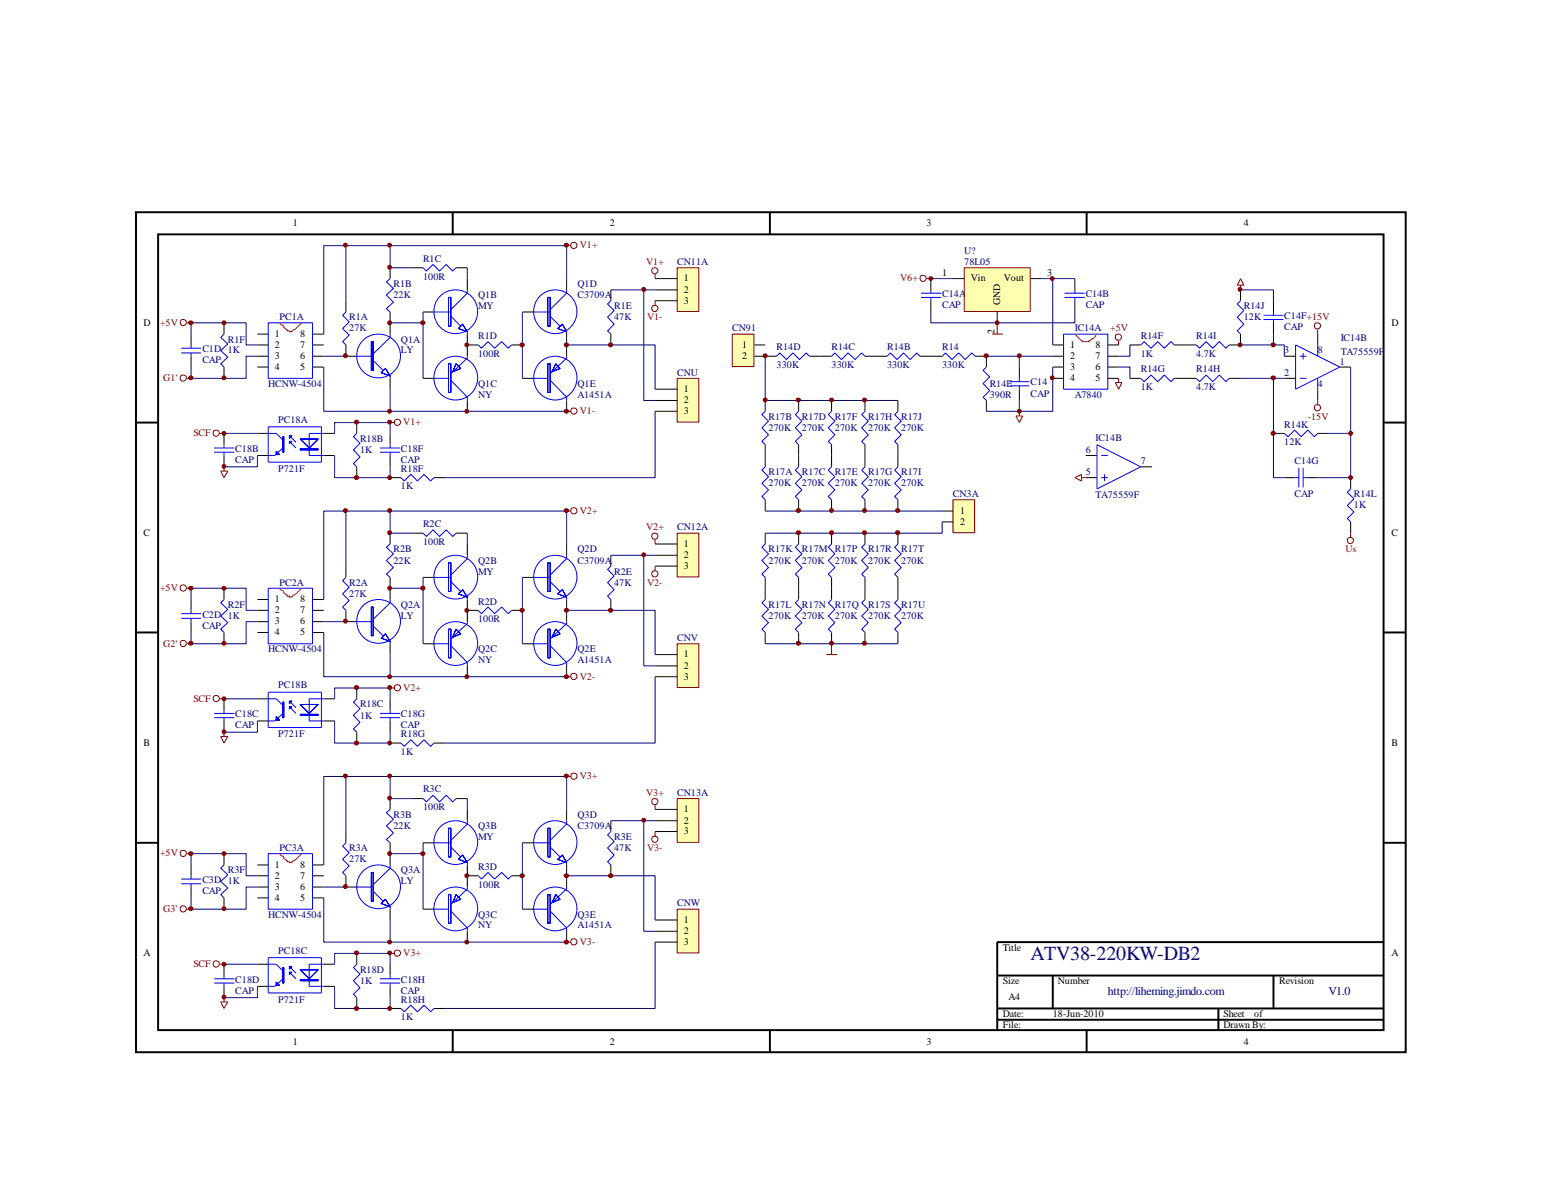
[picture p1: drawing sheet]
<svg xmlns="http://www.w3.org/2000/svg" width="279mm" height="216mm" viewBox="0 0 279 216" stroke-linecap="round" stroke-linejoin="round" font-family="sans-serif">
<g fill="none" stroke="#000" stroke-width=".35">
<path d="M24.5 38.2h228.4v151.1h-228.4zM81.4 38.2v4M138.5 38.2v4M195.5 38.2v4M28.4 42.2h220.5v143.1h-220.5zM24.5 76h3.9M249 76h4M24.5 113.8h3.9M249 113.8h4M24.5 151.6h3.9M249 151.6h4M179.4 175.5h69.6"/>
<path d="M189.4 175.5v5.9M229.1 175.5v5.9M249 169.5h-69.6v15.9M81.4 185.4v4M138.5 185.4v4M179.4 181.4h69.6M179.4 183.5h69.6M195.5 185.4v4M219.2 181.4v4"/>
</g>
<g fill="none" stroke="#00f" stroke-width=".18">
<path d="M48.3 58.1h7.9v10h-7.9zM62.2 56.1l-.6 .6 1.2 1.2-1.2 1.2 1.2 1.2-1.2 1.2 .6 .6M70.2 50.1l-.7 .6 1.3 1.2-1.3 1.2 1.3 1.3-1.3 1.1 .7 .6M76.1 48.2l.6 .6 1.2-1.2 1.2 1.2 1.2-1.2 1.1 1.2 .6-.6M78.1 56.1h3M81.1 56.9l1.8 1.8M84.1 52.2v.5l-3 3M84.1 59.7v.4M96 56.1h3M99 56.9l1.8 1.8M101.9 52.2v.5l-2.9 3M101.9 59.7v.4"/>
<path d="M109.9 54.1l-.6 .6 1.2 1.2-1.2 1.2 1.2 1.2-1.2 1.2 .6 .6M32.6 62.7h3.6M32.6 63.5h3.6M34.4 62.1v.6M34.4 63.5v.6M40.3 60.1l-.6 .6 1.3 1.2-1.3 1.2 1.3 1.2-1.3 1.1 .6 .6M48.3 76.8h9.5v6.3h-9.5zM48.3 78h1.4l1.2 1.2M52.1 79.4l1.2 1.2M52.1 78.4l1.2 1.2M58.3 78h-2.7v4h2.7M64.2 78l-.6 .6 1.2 1.2-1.2 1.1 1.2 1.3-1.2 1.2 .6 .6"/>
<path d="M64.2 64.1h2.9M67.1 64.9l1.8 1.7M70.2 60.1v.6l-3.1 3M70.2 67.6v.5M77.9 68.1h2.8M81.1 68.4l3 3.1v.6M84.1 64.1v.3l-3 2.8M86 62.1l.6 .6 1.2-1.2 1.2 1.2 1.3-1.2 1.1 1.2 .6-.6M95.8 68.1h2.8M99 68.4l2.9 3.1v.6M101.9 64.1v.3l-2.9 2.8M38.5 80.6h3.7"/>
<path d="M38.5 81.4h3.7M40.3 80v.6M40.3 81.4v.6M50.9 80.6l-1.5 1.4h-1.1M68.3 80.6h3.7M68.3 81.4h3.7M70.2 80v.6M70.2 81.4v.6M72.1 85.9l.6 .6 1.2-1.2 1.2 1.2 1.2-1.2 1.2 1.2 .6-.6"/>
<circle cx="82" cy="56.1" r="4"/>
<circle cx="99.9" cy="56.1" r="3.9"/>
<circle cx="68.1" cy="64" r="4"/>
<circle cx="82" cy="68" r="4"/>
<circle cx="99.9" cy="68" r="3.9"/>
</g>
<g fill="none" stroke="#000" stroke-width=".18">
<path d="M40.3 58.1v2M62.2 54.1v2M70.2 48.2v1.9M70.2 56.1v4M74.1 48.2h2M76.1 56.1h2M82 48.2h2.1M84.1 50.1v2.1M94 56.1h2M101.9 50.1v2.1M109.9 52.2v1.9M34.4 60.1v2"/>
<path d="M34.4 64.1v1.9M40.3 66v2.1M40.3 78v2M46.3 60.1h2M46.3 62.1h2M46.3 64.1h2M46.3 66h2M46.3 78h2M56.2 60.1h2.1M56.2 62.1h2.1M56.2 64.1h2.1M56.2 66h2.1"/>
<path d="M58.3 78h1.9M62.2 62.1v2h2M64.2 76v2M70.2 68.1v1.9M70.2 78v2M76.1 68.1h2M84.1 62.1h1.9M84.1 60.1v4M84.1 72.1v1.9M92 62.1h2M94 68.1h2M101.9 60.1v4"/>
<path d="M101.9 72.1v1.9M109.9 60.1v2M40.3 82v2M46.3 82h2M58.3 82h1.9M64.2 84v1.9M70.2 82v2M70.2 85.9h1.9M78.1 85.9h2"/>
</g>
<path d="M50.3 58.1l.2 .2 .6 .4v.2l.5 .4v.2h.5v.2h.4v-.2a4.2 4.2 0 0 0 1.8-1.4" fill="none" stroke="#f00" stroke-width=".18"/>
<g fill="none" stroke="#000080" stroke-width=".18">
<path d="M62.2 44.2v9.9M70.2 44.2v4h3.9M70.2 58.1h5.9M76.1 56.1v12M84.1 48.2v1.9M94 56.1v12M101.9 50.1v-5.9h-43.6v15.9M34.4 60.1v-2h9.9v4h2M46.3 64.1h-2v4h-9.9v-2.1M58.3 66v8h43.6M58.3 64.1h3.9M60.2 78v-2h10v2"/>
<path d="M70.2 70v4M60.2 82v3.9h10v-1.9"/>
</g>
<g fill="none" stroke="#800000" stroke-width=".18">
<path d="M33.6 58.1h.8M101.9 44.2h.8M33.6 68.1h.8M70.2 76h.8M101.9 74h.8"/>
<circle cx="33" cy="58" r=".57"/>
<circle cx="103.2" cy="44.1" r=".57"/>
<circle cx="33" cy="68" r=".57"/>
<circle cx="71.5" cy="76" r=".57"/>
<circle cx="103.2" cy="73.9" r=".57"/>
</g>
<path d="M66.8 61.5v5.1h.3v-5.1zM66.8 61.5v5.1h.3v-5.1z" fill="#00f" stroke="#00f" stroke-width=".18"/>
<g fill="#00f" stroke="#00f" stroke-width=".18">
<path d="M68.6 67.1l1.6 .5-.9-1.3zM68.6 67.1l1.6 .5-.9-1.3z" fill-rule="evenodd"/>
<path d="M80.7 53.5v5.2h.4v-5.2zM80.7 53.5v5.2h.4v-5.2z" fill-rule="evenodd"/>
<path d="M82.5 59.1l1.6 .6-.9-1.4zM82.5 59.1l1.6 .6-.9-1.4z" fill-rule="evenodd"/>
<path d="M98.6 53.5v5.2h.4v-5.2zM98.6 53.5v5.2h.4v-5.2z" fill-rule="evenodd"/>
<path d="M100.3 59.1l1.6 .6-.7-1.4zM100.3 59.1l1.6 .6-.7-1.4z" fill-rule="evenodd"/>
<path d="M98.6 65.4v5.2h.4v-5.2zM98.6 65.4v5.2h.4v-5.2z" fill-rule="evenodd"/>
<path d="M100 65.4l.8 .9-1.5 .6zM100 65.4l.8 .9-1.5 .6z" fill-rule="evenodd"/>
<path d="M80.7 65.4v5.2h.4v-5.2zM80.7 65.4v5.2h.4v-5.2z" fill-rule="evenodd"/>
<path d="M82 65.4l.9 .9-1.5 .6zM82 65.4l.9 .9-1.5 .6z" fill-rule="evenodd"/>
<path d="M54 79l1.6 1.6 1.6-1.6zM54 79l1.6 1.6 1.6-1.6z" fill-rule="evenodd"/>
<path d="M54 80.8v.1h3.2v-.1zM54 80.8v.1h3.2v-.1z" fill-rule="evenodd"/>
<path d="M52.1 78.4h.4l-.4 .4zM52.1 78.4h.4l-.4 .4z" fill-rule="evenodd"/>
<path d="M52.1 79.4h.4l-.4 .4zM52.1 79.4h.4l-.4 .4z" fill-rule="evenodd"/>
<path d="M50.9 78.6v2.8h.2v-2.8zM50.9 78.6v2.8h.2v-2.8z" fill-rule="evenodd"/>
<path d="M49.7 81.2v.6h.6zM49.7 81.2v.6h.6z" fill-rule="evenodd"/>
</g>
<path d="M121.9 68.2h3.7v7.7h-3.7z" fill="#ffffb0"/>
<path d="M121.8 68.1h3.9v7.8h-3.9z" fill="none" stroke="#800000" stroke-width=".18"/>
<path d="M117.9 70h3.9M117.9 72.1h3.9M117.9 74h3.9" fill="none" stroke="#000" stroke-width=".18"/>
<path d="M121.9 48.3h3.7v7.7h-3.7z" fill="#ffffb0"/>
<g fill="none" stroke="#800000" stroke-width=".18">
<path d="M117.9 49.4v.7M117.9 54.1v.8M121.8 48.2h3.9v7.8h-3.9zM39.5 78h.8M39.7 84.8h1.3l-.7 1.1zM40.3 84v.8M101.9 91.9h.8M33.6 105.8h.8M33.6 115.8h.8M70.2 123.8h.8M101.9 121.8h.8"/>
<circle cx="117.8" cy="55.5" r=".57"/>
<circle cx="117.8" cy="48.7" r=".57"/>
<circle cx="38.9" cy="77.9" r=".57"/>
<circle cx="103.2" cy="91.9" r=".57"/>
<circle cx="33" cy="105.8" r=".57"/>
<circle cx="33" cy="115.8" r=".57"/>
<circle cx="71.5" cy="123.7" r=".57"/>
<circle cx="103.2" cy="121.7" r=".57"/>
</g>
<g fill="none" stroke="#000" stroke-width=".18">
<path d="M117.9 50.1h3.9M117.9 52.2h3.9M117.9 54.1h3.9M70.2 95.9v2M74.1 95.9h2M82 95.9h2.1M84.1 97.9v2M101.9 97.9v2M109.9 99.9v2M34.4 107.9v1.9M34.4 111.8v2M40.3 105.8v2.1"/>
<path d="M40.3 113.8v2M46.3 107.9h2M46.3 109.8h2M46.3 111.8h2M46.3 113.8h2M56.2 107.9h2.1M56.2 109.8h2.1M56.2 111.8h2.1M56.2 113.8h2.1M62.2 109.8v2h2M62.2 101.9v2M70.2 103.9v4"/>
<path d="M70.2 115.8v2M76.1 103.9h2M76.1 115.8h2M84.1 109.8h1.9M84.1 107.9v3.9M84.1 119.8v2M92 109.8h2M94 103.9h2M94 115.8h2M101.9 107.9v3.9M101.9 119.8v2M109.9 107.9v1.9"/>
<path d="M40.3 125.7v2.1M40.3 129.7v2M46.3 125.7h2M46.3 129.7h2M58.3 125.7h1.9M58.3 129.7h1.9M64.2 123.8v1.9M64.2 131.7v2M70.2 125.7v2.1M70.2 129.7v2M70.2 133.7h1.9M78.1 133.7h2"/>
</g>
<g fill="none" stroke="#000080" stroke-width=".18">
<path d="M109.9 52.2h5.9M117.9 52.2h-2.1v19.9h2.1M40.3 78h6M101.9 62.1h16v7.9M117.9 74v11.9h-37.8M46.3 82v2h-6M62.2 91.9v10M70.2 91.9v4h3.9M84.1 95.9v2M101.9 97.9v-6h-43.6v16M34.4 107.9v-2.1h9.9v4h2M46.3 111.8h-2v4h-9.9v-2"/>
<path d="M58.3 113.8v8h43.6M58.3 111.8h3.9M70.2 117.8v4M70.2 105.8h5.9M76.1 103.9v11.9M94 103.9v11.9M60.2 125.7v-1.9h10v1.9M60.2 129.7v4h10v-2"/>
</g>
<circle cx="40.3" cy="68" r=".35" fill="#800000" stroke="#800000" stroke-width=".18"/>
<g fill="#800000" stroke="#800000" stroke-width=".18">
<circle cx="40.3" cy="58.1" r=".35"/>
<circle cx="62.1" cy="64" r=".35"/>
<circle cx="93.9" cy="62.1" r=".37"/>
<circle cx="84" cy="62.1" r=".35"/>
<circle cx="70.1" cy="58.1" r=".35"/>
<circle cx="70.1" cy="48.1" r=".35"/>
<circle cx="109.9" cy="62.1" r=".37"/>
<circle cx="34.3" cy="68" r=".37"/>
<circle cx="34.3" cy="58.1" r=".37"/>
<circle cx="76.1" cy="58.1" r=".37"/>
<circle cx="101.9" cy="62.1" r=".37"/>
<circle cx="101.9" cy="74" r=".37"/>
<circle cx="84" cy="74" r=".35"/>
<circle cx="70.1" cy="75.9" r=".35"/>
<circle cx="70.1" cy="74" r=".35"/>
<circle cx="101.9" cy="44.1" r=".37"/>
<circle cx="62.1" cy="44.1" r=".35"/>
<circle cx="70.1" cy="44.1" r=".35"/>
<circle cx="64.1" cy="85.9" r=".37"/>
<circle cx="64.1" cy="75.9" r=".37"/>
<circle cx="70.1" cy="85.9" r=".35"/>
<circle cx="40.3" cy="83.9" r=".35"/>
<circle cx="40.3" cy="78" r=".35"/>
<circle cx="115.8" cy="52.1" r=".35"/>
</g>
<g fill="none" stroke="#00f" stroke-width=".18">
<path d="M70.2 97.9l-.7 .6 1.3 1.2-1.3 1.1 1.3 1.3-1.3 1.2 .7 .6M76.1 95.9l.6 .6 1.2-1.2 1.2 1.2 1.2-1.2 1.1 1.2 .6-.6M84.1 99.9v.6l-3 3M101.9 99.9v.6l-2.9 3M32.6 110.4h3.6M32.6 111.3h3.6M34.4 109.8v.6M34.4 111.3v.5M40.3 107.9l-.6 .6 1.3 1.1-1.3 1.2 1.3 1.2-1.3 1.2 .6 .6M48.3 105.8h7.9v10h-7.9zM62.2 103.9l-.6 .6 1.2 1.2-1.2 1.1 1.2 1.2-1.2 1.2 .6 .6M64.2 111.8h2.9"/>
<path d="M67.1 112.6l1.8 1.8M70.2 107.9v.6l-3.1 2.9M70.2 115.4v.4M77.9 115.8h2.8M78.1 103.9h3M81.1 116.2l3 3v.6M81.1 104.6l1.8 1.8M84.1 111.8v.4l-3 2.8M84.1 107.4v.5M86 109.8l.6 .6 1.2-1.2 1.2 1.2 1.3-1.2 1.1 1.2 .6-.6M95.8 115.8h2.8M96 103.9h3"/>
<path d="M99 116.2l2.9 3v.6M99 104.6l1.8 1.8M101.9 111.8v.4l-2.9 2.8M101.9 107.4v.5M109.9 101.9l-.6 .5 1.2 1.2-1.2 1.2 1.2 1.3-1.2 1.2 .6 .6M38.5 128.4h3.7M38.5 129.1h3.7M40.3 127.8v.6M40.3 129.1v.6M48.3 124.5h9.5v6.4h-9.5zM48.3 125.7h1.4l1.2 1.2M50.9 128.4l-1.5 1.3h-1.1"/>
<path d="M52.1 127.2l1.2 1.2M52.1 126.2l1.2 1.1M58.3 125.7h-2.7v4h2.7M64.2 125.7l-.6 .6 1.2 1.2-1.2 1.2 1.2 1.3-1.2 1.1 .6 .6M68.3 128.4h3.7M68.3 129.1h3.7M70.2 127.8v.6M70.2 129.1v.6M72.1 133.7l.6 .6 1.2-1.2 1.2 1.2 1.2-1.2 1.2 1.2 .6-.6"/>
<circle cx="68.1" cy="111.8" r="4"/>
<circle cx="82" cy="103.8" r="4"/>
<circle cx="82" cy="115.8" r="4"/>
<circle cx="99.9" cy="103.8" r="3.9"/>
<circle cx="99.9" cy="115.8" r="3.9"/>
</g>
<path d="M50.3 105.8l.2 .3 .6 .3v.3l.5 .3v.3h.5v.1h.4v-.1a4.2 4.2 0 0 0 1.8-1.5" fill="none" stroke="#f00" stroke-width=".18"/>
<g fill="#00f" stroke="#00f" stroke-width=".18">
<path d="M66.8 109.2v5.2h.3v-5.2zM66.8 109.2v5.2h.3v-5.2z" fill-rule="evenodd"/>
<path d="M69.3 114l-.7 .8 1.6 .6zM69.3 114l-.7 .8 1.6 .6z" fill-rule="evenodd"/>
<path d="M80.7 101.3v5.1h.4v-5.1zM80.7 101.3v5.1h.4v-5.1z" fill-rule="evenodd"/>
<path d="M83.2 106.1l-.7 .7 1.6 .6zM83.2 106.1l-.7 .7 1.6 .6z" fill-rule="evenodd"/>
<path d="M98.6 101.3v5.1h.4v-5.1zM98.6 101.3v5.1h.4v-5.1z" fill-rule="evenodd"/>
<path d="M100.3 106.8l1.6 .6-.7-1.3zM100.3 106.8l1.6 .6-.7-1.3z" fill-rule="evenodd"/>
<path d="M98.6 113.2v5.2h.4v-5.2zM98.6 113.2v5.2h.4v-5.2z" fill-rule="evenodd"/>
<path d="M100 113.2l.8 .8-1.5 .6zM100 113.2l.8 .8-1.5 .6z" fill-rule="evenodd"/>
<path d="M80.7 113.2v5.2h.4v-5.2zM80.7 113.2v5.2h.4v-5.2z" fill-rule="evenodd"/>
<path d="M82 113.2l.9 .8-1.5 .6zM82 113.2l.9 .8-1.5 .6z" fill-rule="evenodd"/>
<path d="M54 126.7l1.6 1.7 1.6-1.7zM54 126.7l1.6 1.7 1.6-1.7z" fill-rule="evenodd"/>
<path d="M54 128.5v.2h3.2v-.2zM54 128.5v.2h3.2v-.2z" fill-rule="evenodd"/>
<path d="M52.1 126.2h.4l-.4 .4zM52.1 126.2h.4l-.4 .4z" fill-rule="evenodd"/>
<path d="M52.1 127.2h.4l-.4 .3zM52.1 127.2h.4l-.4 .3z" fill-rule="evenodd"/>
<path d="M50.9 126.3v2.8h.2v-2.8zM50.9 126.3v2.8h.2v-2.8z" fill-rule="evenodd"/>
<path d="M49.7 128.9v.6h.6zM49.7 128.9v.6h.6z" fill-rule="evenodd"/>
</g>
<path d="M121.9 115.9h3.7v7.7h-3.7z" fill="#ffffb0"/>
<path d="M121.8 115.8h3.9v7.9h-3.9z" fill="none" stroke="#800000" stroke-width=".18"/>
<path d="M117.9 117.8h3.9M117.9 119.8h3.9M117.9 121.8h3.9" fill="none" stroke="#000" stroke-width=".18"/>
<path d="M121.9 96h3.7v7.7h-3.7z" fill="#ffffb0"/>
<g fill="none" stroke="#800000" stroke-width=".18">
<path d="M117.9 97.1v.8M121.8 95.9h3.9v7.9h-3.9zM117.9 101.9v.8M39.5 125.7h.8M39.7 132.5h1.3l-.7 1.2zM40.3 131.7v.8M101.9 139.7h.8M33.6 153.6h.8M33.6 163.6h.8M70.2 171.5h.8M101.9 169.5h.8"/>
<circle cx="117.8" cy="96.5" r=".57"/>
<circle cx="117.8" cy="103.2" r=".57"/>
<circle cx="38.9" cy="125.7" r=".57"/>
<circle cx="103.2" cy="139.6" r=".57"/>
<circle cx="33" cy="153.5" r=".57"/>
<circle cx="33" cy="163.5" r=".57"/>
<circle cx="71.5" cy="171.5" r=".57"/>
<circle cx="103.2" cy="169.4" r=".57"/>
</g>
<g fill="none" stroke="#000" stroke-width=".18">
<path d="M117.9 97.9h3.9M117.9 99.9h3.9M117.9 101.9h3.9M34.4 155.6v2M34.4 159.6v1.9M40.3 153.6v2M46.3 155.6h2M46.3 157.6h2M46.3 159.6h2M56.2 155.6h2.1M56.2 157.6h2.1M56.2 159.6h2.1"/>
<path d="M62.2 157.6v2h2M62.2 149.6v2M70.2 143.7v1.9M70.2 151.6v4M74.1 143.7h2M76.1 151.6h2M82 143.7h2.1M84.1 157.6h1.9M84.1 145.6v2.1M84.1 155.6v4M92 157.6h2M94 151.6h2"/>
<path d="M101.9 145.6v2.1M101.9 155.6v4M109.9 147.7v1.9M109.9 155.6v2M40.3 161.5v2.1M40.3 173.5v2M40.3 177.5v2M46.3 161.5h2M46.3 173.5h2M46.3 177.5h2M56.2 161.5h2.1M58.3 173.5h1.9"/>
<path d="M58.3 177.5h1.9M64.2 171.5v2M64.2 179.5v1.9M70.2 163.6v1.9M70.2 173.5v2M70.2 177.5v2M76.1 163.6h2M84.1 167.6v1.9M94 163.6h2M101.9 167.6v1.9M70.2 181.4h1.9M78.1 181.4h2"/>
</g>
<g fill="none" stroke="#000080" stroke-width=".18">
<path d="M109.9 99.9h5.9M117.9 99.9h-2.1v19.9h2.1M101.9 109.8h16v8M40.3 125.7h6M46.3 129.7v2h-6M62.2 139.7v9.9M70.2 139.7v4h3.9M117.9 121.8v11.9h-37.8M34.4 155.6v-2h9.9v4h2M46.3 159.6h-2v4h-9.9v-2.1M58.3 159.6h3.9M70.2 153.6h5.9"/>
<path d="M76.1 151.6v12M84.1 143.7v1.9M94 151.6v12M101.9 145.6v-5.9h-43.6v15.9M58.3 161.5v8h43.6M60.2 173.5v-2h10v2M60.2 177.5v3.9h10v-1.9M70.2 165.5v4"/>
</g>
<circle cx="40.3" cy="115.7" r=".35" fill="#800000" stroke="#800000" stroke-width=".18"/>
<g fill="#800000" stroke="#800000" stroke-width=".18">
<circle cx="40.3" cy="105.8" r=".35"/>
<circle cx="62.1" cy="111.8" r=".35"/>
<circle cx="93.9" cy="109.8" r=".37"/>
<circle cx="84" cy="109.8" r=".35"/>
<circle cx="70.1" cy="105.8" r=".35"/>
<circle cx="70.1" cy="95.8" r=".35"/>
<circle cx="109.9" cy="109.8" r=".37"/>
<circle cx="34.3" cy="105.8" r=".37"/>
<circle cx="101.9" cy="109.8" r=".37"/>
<circle cx="84" cy="121.7" r=".35"/>
<circle cx="70.1" cy="121.7" r=".35"/>
<circle cx="62.1" cy="91.9" r=".35"/>
<circle cx="76.1" cy="105.8" r=".37"/>
<circle cx="70.1" cy="91.9" r=".35"/>
<circle cx="64.1" cy="133.7" r=".37"/>
<circle cx="64.1" cy="123.7" r=".37"/>
<circle cx="70.1" cy="133.7" r=".35"/>
<circle cx="40.3" cy="131.6" r=".35"/>
<circle cx="40.3" cy="125.7" r=".35"/>
<circle cx="115.8" cy="99.8" r=".35"/>
</g>
<g fill="none" stroke="#00f" stroke-width=".18">
<path d="M32.6 158.2h3.6M32.6 159h3.6M34.4 157.6v.6M34.4 159v.6M40.3 155.6l-.6 .6 1.3 1.2-1.3 1.2 1.3 1.2-1.3 1.2 .6 .5M48.3 153.6h7.9v10h-7.9zM62.2 151.6l-.6 .6 1.2 1.2-1.2 1.2 1.2 1.2-1.2 1.2 .6 .6M64.2 159.6h2.9M70.2 145.6l-.7 .6 1.3 1.2-1.3 1.2 1.3 1.3-1.3 1.1 .7 .6M70.2 155.6v.6l-3.1 3M76.1 143.7l.6 .6 1.2-1.2 1.2 1.2 1.2-1.2 1.1 1.2 .6-.6M78.1 151.6h3"/>
<path d="M81.1 152.4l1.8 1.8M84.1 147.7v.6l-3 2.9M84.1 159.6v.3l-3 2.8M84.1 155.2v.4M86 157.6l.6 .6 1.2-1.2 1.2 1.2 1.3-1.2 1.1 1.2 .6-.6M96 151.6h3M99 152.4l1.8 1.8M101.9 147.7v.6l-2.9 2.9M101.9 159.6v.3l-2.9 2.8M101.9 155.2v.4M109.9 149.6l-.6 .6 1.2 1.2-1.2 1.2 1.2 1.2-1.2 1.2 .6 .6M38.5 176.1h3.7"/>
<path d="M38.5 176.9h3.7M40.3 175.5v.6M40.3 176.9v.6M48.3 172.3h9.5v6.3h-9.5zM48.3 173.5h1.4l1.2 1.2M50.9 176.1l-1.5 1.4h-1.1M52.1 174.9l1.2 1.2M52.1 173.9l1.2 1.2M58.3 173.5h-2.7v4h2.7M64.2 173.5l-.6 .6 1.2 1.2-1.2 1.1 1.2 1.3-1.2 1.2 .6 .6M67.1 160.4l1.8 1.7M68.3 176.1h3.7"/>
<path d="M68.3 176.9h3.7M70.2 163.2v.4M70.2 175.5v.6M70.2 176.9v.6M77.9 163.6h2.8M81.1 163.9l3 3.1v.6M95.8 163.6h2.8M99 163.9l2.9 3.1v.6M72.1 181.4l.6 .6 1.2-1.2 1.2 1.2 1.2-1.2 1.2 1.2 .6-.6"/>
<circle cx="68.1" cy="159.5" r="4"/>
<circle cx="82" cy="151.6" r="4"/>
<circle cx="99.9" cy="151.6" r="3.9"/>
<circle cx="82" cy="163.5" r="4"/>
<circle cx="99.9" cy="163.5" r="3.9"/>
</g>
<path d="M50.3 153.6l.2 .2 .6 .4v.2l.5 .4v.2h.5v.2h.4v-.2a4.2 4.2 0 0 0 1.8-1.4" fill="none" stroke="#f00" stroke-width=".18"/>
<g fill="#00f" stroke="#00f" stroke-width=".18">
<path d="M66.8 157v5.1h.3v-5.1zM66.8 157v5.1h.3v-5.1z" fill-rule="evenodd"/>
<path d="M69.3 161.8l-.7 .8 1.6 .6zM69.3 161.8l-.7 .8 1.6 .6z" fill-rule="evenodd"/>
<path d="M80.7 149v5.2h.4v-5.2zM80.7 149v5.2h.4v-5.2z" fill-rule="evenodd"/>
<path d="M83.2 153.8l-.7 .8 1.6 .6zM83.2 153.8l-.7 .8 1.6 .6z" fill-rule="evenodd"/>
<path d="M98.6 149v5.2h.4v-5.2zM98.6 149v5.2h.4v-5.2z" fill-rule="evenodd"/>
<path d="M100.3 154.6l1.6 .6-.7-1.4zM100.3 154.6l1.6 .6-.7-1.4z" fill-rule="evenodd"/>
<path d="M98.6 161v5.1h.4v-5.1zM98.6 161v5.1h.4v-5.1z" fill-rule="evenodd"/>
<path d="M100 161l.8 .8-1.5 .6zM100 161l.8 .8-1.5 .6z" fill-rule="evenodd"/>
<path d="M80.7 161v5.1h.4v-5.1zM80.7 161v5.1h.4v-5.1z" fill-rule="evenodd"/>
<path d="M82 161l.9 .8-1.5 .6zM82 161l.9 .8-1.5 .6z" fill-rule="evenodd"/>
<path d="M54 174.5l1.6 1.6 1.6-1.6zM54 174.5l1.6 1.6 1.6-1.6z" fill-rule="evenodd"/>
<path d="M54 176.3v.1h3.2v-.1zM54 176.3v.1h3.2v-.1z" fill-rule="evenodd"/>
<path d="M52.1 173.9h.4l-.4 .4zM52.1 173.9h.4l-.4 .4z" fill-rule="evenodd"/>
<path d="M52.1 174.9h.4l-.4 .4zM52.1 174.9h.4l-.4 .4z" fill-rule="evenodd"/>
<path d="M50.9 174.1v2.8h.2v-2.8zM50.9 174.1v2.8h.2v-2.8z" fill-rule="evenodd"/>
<path d="M49.7 176.7v.6h.6zM49.7 176.7v.6h.6z" fill-rule="evenodd"/>
</g>
<path d="M121.9 163.7h3.7v7.7h-3.7z" fill="#ffffb0"/>
<path d="M121.8 163.6h3.9v7.8h-3.9z" fill="none" stroke="#800000" stroke-width=".18"/>
<path d="M117.9 165.5h3.9M117.9 167.6h3.9M117.9 169.5h3.9" fill="none" stroke="#000" stroke-width=".18"/>
<path d="M121.9 143.8h3.7v7.7h-3.7z" fill="#ffffb0"/>
<g fill="none" stroke="#800000" stroke-width=".18">
<path d="M117.9 144.9v.7M117.9 149.6v.9M121.8 143.7h3.9v7.9h-3.9zM39.5 173.5h.8M40.3 179.5v.8M39.7 180.3h1.3l-.7 1.1z"/>
<circle cx="117.8" cy="151" r=".57"/>
<circle cx="117.8" cy="144.2" r=".57"/>
<circle cx="38.9" cy="173.4" r=".57"/>
</g>
<g fill="none" stroke="#000" stroke-width=".18">
<path d="M223.2 52.2v1.9M137.7 64.1h2M145.6 64.1h4M155.6 64.1h4M165.5 64.1h4M175.4 64.1h2.1v1.9M177.5 72.1v1.9M189.4 64.1h1.9M189.4 62.1h1.9M189.4 68.1h1.9M189.4 66h1.9M199.3 64.1h2"/>
<path d="M199.3 62.1h2M199.3 68.1h2M199.3 66h2M203.3 62.1h1.9M203.3 68.1h1.9M211.2 62.1h4M211.2 68.1h4M221.1 68.1h2.1M223.2 60.1v2h-2.1M229.1 78h2M231.1 64.1h2M231.1 68.1h2"/>
<path d="M237.1 78h1.9M237.1 60.1v2M237.1 70v2.1M241 66h2M195.3 82h2.1M195.3 85.9h2.1M205.2 84h2.1M243 85.9v2.1M243 93.9v2M117.9 145.6h3.9M117.9 147.7h3.9M117.9 149.6h3.9"/>
</g>
<path d="M101.9 157.6h16v7.9M109.9 147.7h5.9M117.9 147.7h-2.1v19.9h2.1M40.3 173.5h6M46.3 177.5v2h-6M117.9 169.5v11.9h-37.8" fill="none" stroke="#000080" stroke-width=".18"/>
<circle cx="40.3" cy="163.5" r=".35" fill="#800000" stroke="#800000" stroke-width=".18"/>
<g fill="#800000" stroke="#800000" stroke-width=".18">
<circle cx="40.3" cy="153.6" r=".35"/>
<circle cx="62.1" cy="159.5" r=".35"/>
<circle cx="93.9" cy="157.6" r=".37"/>
<circle cx="84" cy="157.6" r=".35"/>
<circle cx="70.1" cy="153.6" r=".35"/>
<circle cx="70.1" cy="143.6" r=".35"/>
<circle cx="109.9" cy="157.6" r=".37"/>
<circle cx="34.3" cy="153.6" r=".37"/>
<circle cx="101.9" cy="157.6" r=".37"/>
<circle cx="84" cy="169.5" r=".35"/>
<circle cx="70.1" cy="169.5" r=".35"/>
<circle cx="62.1" cy="139.6" r=".35"/>
<circle cx="76.1" cy="153.6" r=".37"/>
<circle cx="70.1" cy="139.6" r=".35"/>
<circle cx="64.1" cy="181.4" r=".37"/>
<circle cx="64.1" cy="171.4" r=".37"/>
<circle cx="70.1" cy="181.4" r=".35"/>
<circle cx="40.3" cy="179.4" r=".35"/>
<circle cx="40.3" cy="173.5" r=".35"/>
<circle cx="115.8" cy="147.6" r=".35"/>
<circle cx="34.3" cy="115.7" r=".37"/>
<circle cx="34.3" cy="163.5" r=".37"/>
<circle cx="101.9" cy="91.9" r=".37"/>
<circle cx="101.9" cy="121.7" r=".37"/>
<circle cx="70.1" cy="123.7" r=".35"/>
<circle cx="70.1" cy="171.4" r=".35"/>
<circle cx="101.9" cy="139.6" r=".37"/>
<circle cx="101.9" cy="169.5" r=".37"/>
</g>
<g fill="none" stroke="#00f" stroke-width=".18">
<path d="M223.2 54.1l-.6 .6 1.2 1.2-1.2 1.2 1.2 1.2-1.2 1.2 .6 .6M139.7 64.1l.6-.6 1.2 1.2 1.2-1.2 1.1 1.2 1.2-1.2 .6 .6M149.6 64.1l.6-.6 1.2 1.2 1.2-1.2 1.2 1.2 1.2-1.2 .6 .6M159.6 64.1l.6-.6 1.2 1.2 1.2-1.2 1.1 1.2 1.2-1.2 .6 .6M169.5 64.1l.6-.6 1.2 1.2 1.2-1.2 1.2 1.2 1.1-1.2 .6 .6M177.5 66l-.6 .6 1.2 1.2-1.2 1.2 1.2 1.3-1.2 1.2 .6 .6M191.3 60.1h8v9.9h-8zM205.2 62.1l.6-.6 1.3 1.2 1.2-1.2 1.2 1.2 1.2-1.2 .5 .6M205.2 68.1l.6 .6 1.3-1.2 1.2 1.2 1.2-1.2 1.2 1.2 .5-.6M215.2 68.1l.6 .6 1.2-1.2 1.2 1.2 1.2-1.2 1.2 1.2 .5-.6M215.2 62.1l.6 .6 1.2-1.2 1.2 1.2 1.2-1.2 1.2 1.2 .5-.6M231.1 78l.6 .6 1.2-1.2 1.2 1.2 1.2-1.2 1.2 1.2 .6-.6"/>
<path d="M233.1 62.1l7.9 3.9-7.9 4zM233.8 68.1h1.2M233.8 64.1h1.2M234.4 63.5v1.2M237.1 62.1v2M237.1 68.1v1.9M197.4 80l7.8 4-7.8 4zM198.1 82h1.2M198.1 85.9h1.2M198.7 85.3v1.2M243 88l-.6 .6 1.2 1.1-1.2 1.2 1.2 1.2-1.2 1.2 .6 .6"/>
</g>
<path d="M193.4 60.1l.9 .9a1.29 1.29 0 0 0 1.4 .5l.8-.5v-.1a.58 .58 0 0 0 .6-.6l.3-.2" fill="none" stroke="#f00" stroke-width=".18"/>
<path d="M131.8 60.2h3.8v5.7h-3.8z" fill="#ffffb0"/>
<g fill="none" stroke="#800000" stroke-width=".18">
<path d="M166.7 50.1h.8M237.1 59.3v.8M131.7 60.1h3.9v5.9h-3.9zM200.7 68.8h1.1l-.5 1.2zM201.3 61.3v.8M201.3 68.1v.7M237.1 72.1v.7"/>
<circle cx="166.1" cy="50.1" r=".57"/>
<circle cx="237" cy="58.6" r=".57"/>
<circle cx="201.2" cy="60.7" r=".57"/>
<circle cx="237" cy="73.4" r=".57"/>
</g>
<path d="M167.5 50.1v2.1M167.5 54.1v2M193.4 50.1v2.1M193.4 54.1v2M229.1 54.1v2M229.1 58.1v2M135.7 62.1h2M135.7 64.1h2M183.4 66v2.1M183.4 70v2.1M231.1 85.9h2M235 85.9h2.1" fill="none" stroke="#000" stroke-width=".18"/>
<g fill="none" stroke="#00f" stroke-width=".18">
<path d="M165.7 53.5h3.6M165.7 52.7h3.6M167.5 52.2v.5M167.5 53.5v.6M191.5 53.5h3.7M191.5 52.7h3.7M193.4 52.2v.5M193.4 53.5v.6M227.3 56.7h3.6M227.3 57.5h3.6M229.1 56.1v.6M229.1 57.5v.6"/>
<path d="M181.6 69.4h3.6M181.6 68.7h3.6M183.4 68.1v.6M183.4 69.4v.6M233.1 85.9h.6M233.7 84.2v3.5M234.4 85.9h.6M234.4 84.2v3.5"/>
</g>
<path d="M177.5 64.1h11.9M183.4 64.1v1.9M183.4 72.1v1.9M189.4 66v8h-11.9" fill="none" stroke="#000080" stroke-width=".18"/>
<circle cx="189.3" cy="68" r=".35" fill="#800000" stroke="#800000" stroke-width=".18"/>
<g fill="#800000" stroke="#800000" stroke-width=".18">
<circle cx="177.4" cy="64" r=".37"/>
<circle cx="183.4" cy="64" r=".35"/>
</g>
<path d="M173.6 48.3h11.7v7.7h-11.7z" fill="#ffffb0"/>
<g fill="none" stroke="#800000" stroke-width=".18">
<path d="M173.5 48.2h11.8v7.8h-11.8zM179.4 58.1v2M223.2 50.1l.6 1.2h-1.2zM223.2 51.3v.9M178.5 60.1h1.9M182.8 74.8h1.2l-.6 1.2zM183.4 74v.8M193.4 85.9l1.2-.6v1.2zM194.6 85.9h.7M243 95.9v.8"/>
<circle cx="242.9" cy="97.2" r=".57"/>
</g>
<g fill="none" stroke="#000" stroke-width=".18">
<path d="M171.4 50.1h2.1M179.4 56.1v2M185.4 50.1h2M137.7 72.1v1.9M143.7 72.1v1.9M149.6 72.1v1.9M155.6 72.1v1.9M161.5 72.1v1.9M137.7 80v4M137.7 89.9v2M137.7 95.9v2M143.7 80v4"/>
<path d="M143.7 89.9v2M143.7 95.9v2M149.6 80v4M149.6 89.9v2M149.6 95.9v2M155.6 80v4M155.6 89.9v2M155.6 95.9v2M161.5 80v4M161.5 89.9v2M161.5 95.9v2M137.7 103.9v4"/>
<path d="M137.7 113.8v2M143.7 103.9v4M143.7 113.8v2M149.6 103.9v4M149.6 113.8v2M155.6 103.9v4M155.6 113.8v2M161.5 103.9v4M161.5 113.8v2"/>
</g>
<g fill="none" stroke="#000080" stroke-width=".18">
<path d="M167.5 56.1v2h25.9v-2M167.5 50.1h3.9M187.4 50.1h6M189.4 50.1v12M223.2 52.2h5.9v1.9M201.3 66h2v2.1M203.3 62.1v2h-2M223.2 62.1h7.9v2M223.2 68.1h7.9M229.1 68.1v17.8h2M229.1 60.1v2M239 78h4"/>
<path d="M243 66v19.9h-5.9"/>
</g>
<circle cx="167.5" cy="50.1" r=".35" fill="#800000" stroke="#800000" stroke-width=".18"/>
<g fill="#800000" stroke="#800000" stroke-width=".18">
<circle cx="189.3" cy="50.1" r=".35"/>
<circle cx="179.4" cy="58.1" r=".35"/>
<circle cx="183.4" cy="74" r=".35"/>
<circle cx="223.1" cy="52.1" r=".35"/>
<circle cx="223.1" cy="62.1" r=".35"/>
<circle cx="229.1" cy="62.1" r=".37"/>
<circle cx="229.1" cy="68" r=".37"/>
<circle cx="229.1" cy="78" r=".37"/>
<circle cx="243" cy="78" r=".35"/>
<circle cx="243" cy="85.9" r=".35"/>
</g>
<g fill="none" stroke="#00f" stroke-width=".18">
<path d="M137.7 74l-.6 .6 1.2 1.2-1.2 1.2 1.2 1.2-1.2 1.2 .6 .6M143.7 74l-.6 .6 1.2 1.2-1.2 1.2 1.2 1.2-1.2 1.2 .6 .6M149.6 74l-.6 .6 1.2 1.2-1.2 1.2 1.2 1.2-1.2 1.2 .6 .6M155.6 74l-.6 .6 1.2 1.2-1.2 1.2 1.2 1.2-1.2 1.2 .6 .6M161.5 74l-.5 .6 1.1 1.2-1.1 1.2 1.1 1.2-1.1 1.2 .5 .6M137.7 84l-.6 .6 1.2 1.2-1.2 1.2 1.2 1.1-1.2 1.2 .6 .6M137.7 97.9l-.6 .6 1.2 1.2-1.2 1.1 1.2 1.3-1.2 1.2 .6 .6M143.7 84l-.6 .6 1.2 1.2-1.2 1.2 1.2 1.1-1.2 1.2 .6 .6M143.7 97.9l-.6 .6 1.2 1.2-1.2 1.1 1.2 1.3-1.2 1.2 .6 .6M149.6 84l-.6 .6 1.2 1.2-1.2 1.2 1.2 1.1-1.2 1.2 .6 .6M149.6 97.9l-.6 .6 1.2 1.2-1.2 1.1 1.2 1.3-1.2 1.2 .6 .6M155.6 84l-.6 .6 1.2 1.2-1.2 1.2 1.2 1.1-1.2 1.2 .6 .6"/>
<path d="M155.6 97.9l-.6 .6 1.2 1.2-1.2 1.1 1.2 1.3-1.2 1.2 .6 .6M161.5 84l-.5 .6 1.1 1.2-1.1 1.2 1.1 1.1-1.1 1.2 .5 .6M161.5 97.9l-.5 .6 1.1 1.2-1.1 1.1 1.1 1.3-1.1 1.2 .5 .6M137.7 107.9l-.6 .6 1.2 1.1-1.2 1.2 1.2 1.2-1.2 1.2 .6 .6M143.7 107.9l-.6 .6 1.2 1.1-1.2 1.2 1.2 1.2-1.2 1.2 .6 .6M149.6 107.9l-.6 .6 1.2 1.1-1.2 1.2 1.2 1.2-1.2 1.2 .6 .6M155.6 107.9l-.6 .6 1.2 1.1-1.2 1.2 1.2 1.2-1.2 1.2 .6 .6M161.5 107.9l-.5 .6 1.1 1.1-1.1 1.2 1.1 1.2-1.1 1.2 .5 .6"/>
</g>
<path d="M171.5 90h3.8v5.8h-3.8z" fill="#ffffb0"/>
<path d="M171.4 89.9h3.9v5.9h-3.9zM148.7 117.8h1.9M149.6 115.8v2" fill="none" stroke="#800000" stroke-width=".18"/>
<path d="M169.5 91.9h1.9M169.5 93.9h1.9" fill="none" stroke="#000" stroke-width=".18"/>
<path d="M137.7 64.1v8h23.8M137.7 91.9h31.8M169.5 93.9v2h-31.8M137.7 115.8h23.8" fill="none" stroke="#000080" stroke-width=".18"/>
<circle cx="137.7" cy="64" r=".35" fill="#800000" stroke="#800000" stroke-width=".18"/>
<g fill="#800000" stroke="#800000" stroke-width=".18">
<circle cx="137.7" cy="72" r=".35"/>
<circle cx="143.6" cy="72" r=".37"/>
<circle cx="149.6" cy="72" r=".35"/>
<circle cx="155.5" cy="72" r=".35"/>
<circle cx="143.6" cy="91.9" r=".37"/>
<circle cx="149.6" cy="91.9" r=".35"/>
<circle cx="155.5" cy="91.9" r=".35"/>
<circle cx="161.5" cy="91.9" r=".37"/>
<circle cx="143.6" cy="95.8" r=".37"/>
<circle cx="149.6" cy="95.8" r=".35"/>
<circle cx="155.5" cy="95.8" r=".35"/>
<circle cx="161.5" cy="95.8" r=".37"/>
<circle cx="143.6" cy="115.7" r=".37"/>
<circle cx="155.5" cy="115.7" r=".35"/>
<circle cx="149.6" cy="115.7" r=".35"/>
</g>
<text font-size="3.6" fill="#000080" x="185.4" y="172.6">ATV38-220KW-DB2</text>
<g font-size="2.2" fill="#000080">
<text x="199.3" y="179.1">http://liheming.jimdo.com</text>
<text x="239" y="179.1">V1.0</text>
</g>
<g font-size="1.8">
<text x="52.7" y="40.7">1</text>
<text x="109.7" y="40.7">2</text>
<text x="166.7" y="40.7">3</text>
<text x="223.8" y="40.7">4</text>
<text x="123" y="50.6">1</text>
<text x="123" y="52.7">2</text>
<text x="169.5" y="49.7">1</text>
<text x="174.7" y="50.6">Vin</text>
<text x="180.6" y="50.6">Vout</text>
<text x="188.4" y="49.7">3</text>
<text x="25.8" y="58.6">D</text>
<text x="123" y="54.6">3</text>
<text x="179.9" y="54.9" transform="rotate(-90 179.9 54.9)">GND</text>
<text x="250.4" y="58.6">D</text>
<text x="49.4" y="60.6">1</text>
<text x="49.4" y="62.6">2</text>
<text x="49.4" y="64.6">3</text>
<text x="54" y="64.6">6</text>
<text x="54" y="62.6">7</text>
<text x="54" y="60.6">8</text>
<text x="133.5" y="62.6">1</text>
<text x="133.5" y="64.6">2</text>
<text x="178.9" y="60.1" transform="rotate(-90 178.9 60.1)">2</text>
<text x="192.5" y="62.6">1</text>
<text x="192.5" y="64.6">2</text>
<text x="197.1" y="64.6">7</text>
<text x="197.1" y="62.6">8</text>
<text x="49.4" y="66.5">4</text>
<text x="54" y="66.5">5</text>
<text x="123" y="70.5">1</text>
<text x="192.5" y="66.5">3</text>
<text x="192.5" y="68.6">4</text>
<text x="197.1" y="68.6">5</text>
<text x="197.1" y="66.5">6</text>
<text x="123" y="72.6">2</text>
<text x="123" y="74.5">3</text>
<text x="172.7" y="92.5">1</text>
<text x="172.7" y="94.4">2</text>
<text x="25.8" y="96.4">C</text>
<text x="123" y="98.4">1</text>
<text x="123" y="100.4">2</text>
<text x="250.4" y="96.4">C</text>
<text x="123" y="102.4">3</text>
<text x="49.4" y="108.4">1</text>
<text x="49.4" y="110.3">2</text>
<text x="49.4" y="112.4">3</text>
<text x="54" y="112.4">6</text>
<text x="54" y="110.3">7</text>
<text x="54" y="108.4">8</text>
<text x="49.4" y="114.3">4</text>
<text x="54" y="114.3">5</text>
<text x="123" y="118.3">1</text>
<text x="123" y="120.3">2</text>
<text x="123" y="122.3">3</text>
<text x="25.8" y="134.2">B</text>
<text x="250.4" y="134.2">B</text>
<text x="123" y="146.1">1</text>
<text x="123" y="148.2">2</text>
<text x="123" y="150.1">3</text>
<text x="49.4" y="156.1">1</text>
<text x="49.4" y="158.1">2</text>
<text x="49.4" y="160.1">3</text>
<text x="54" y="160.1">6</text>
<text x="54" y="158.1">7</text>
<text x="54" y="156.1">8</text>
<text x="49.4" y="162.1">4</text>
<text x="54" y="162.1">5</text>
<text x="123" y="166">1</text>
<text x="25.8" y="172">A</text>
<text x="123" y="168.1">2</text>
<text x="123" y="170">3</text>
<text x="180.4" y="171">Title</text>
<text x="250.4" y="172">A</text>
<text x="180.4" y="177">Size</text>
<text x="190.3" y="177">Number</text>
<text x="230.1" y="177">Revision</text>
<text x="180.4" y="183">Date:</text>
<text x="180.4" y="185">File:</text>
<text x="181.4" y="180">A4</text>
<text x="189.4" y="183">18-Jun-2010</text>
<text x="220.1" y="183">Sheet</text>
<text x="220.1" y="185">Drawn By:</text>
<text x="225.6" y="183">of</text>
<text x="52.7" y="188">1</text>
<text x="109.7" y="188">2</text>
<text x="166.7" y="188">3</text>
<text x="223.8" y="188">4</text>
</g>
<g font-size="1.8" fill="#000080">
<text x="76.1" y="47.1">R1C</text>
<text x="121.8" y="47.7">CN11A</text>
<text x="173.5" y="45.7">U?</text>
<text x="173.5" y="47.7">78L05</text>
<text x="70.8" y="51.6">R1B</text>
<text x="70.8" y="53.7">22K</text>
<text x="76.1" y="50.3">100R</text>
<text x="86" y="53.7">Q1B</text>
<text x="103.9" y="51.6">Q1D</text>
<text x="103.9" y="53.7">C3709A</text>
<text x="169.5" y="53.4">C14A</text>
<text x="195.3" y="53.4">C14B</text>
<text x="50.3" y="57.7">PC1A</text>
<text x="62.8" y="57.7">R1A</text>
<text x="62.8" y="59.6">27K</text>
<text x="86" y="55.6">MY</text>
<text x="110.5" y="55.6">R1E</text>
<text x="110.5" y="57.7">47K</text>
<text x="131.7" y="59.6">CN91</text>
<text x="169.5" y="55.5">CAP</text>
<text x="193.4" y="59.6">IC14A</text>
<text x="195.3" y="55.5">CAP</text>
<text x="223.8" y="55.6">R14J</text>
<text x="223.8" y="57.7">12K</text>
<text x="231.1" y="57.4">C14F+15V</text>
<text x="231.1" y="59.4">CAP</text>
<text x="36.4" y="63.4">C1D 1K</text>
<text x="36.4" y="65.4">CAP</text>
<text x="41" y="61.6">R1F</text>
<text x="72.1" y="61.6">Q1A</text>
<text x="72.1" y="63.6">LY</text>
<text x="86" y="61">R1D</text>
<text x="86" y="64.2">100R</text>
<text x="139.7" y="63">R14D</text>
<text x="149.6" y="63">R14C</text>
<text x="159.6" y="63">R14B</text>
<text x="169.5" y="63">R14</text>
<text x="205.2" y="61">R14F</text>
<text x="205.2" y="64.2">1K</text>
<text x="215.2" y="61">R14I</text>
<text x="215.2" y="64.2">4.7K</text>
<text x="231.1" y="63.6">3</text>
<text x="237.1" y="63.6">8</text>
<text x="241" y="65.6">1</text>
<text x="241.2" y="61.4">IC14B</text>
<text x="241.2" y="63.8">TA75559F</text>
<text x="48.3" y="69.6">HCNW-4504</text>
<text x="86" y="69.6">Q1C</text>
<text x="86" y="71.5">NY</text>
<text x="103.9" y="69.6">Q1E</text>
<text x="103.9" y="71.5">A1451A</text>
<text x="121.8" y="67.6">CNU</text>
<text x="139.7" y="66.2">330K</text>
<text x="149.6" y="66.2">330K</text>
<text x="159.6" y="66.2">330K</text>
<text x="169.5" y="66.2">330K</text>
<text x="178.1" y="69.6">R14E</text>
<text x="178.1" y="71.5">390R</text>
<text x="185.4" y="69.3">C14</text>
<text x="185.4" y="71.4">CAP</text>
<text x="193.4" y="71.5">A7840</text>
<text x="205.2" y="67">R14G</text>
<text x="205.2" y="70.2">1K</text>
<text x="215.2" y="67">R14H</text>
<text x="215.2" y="70.2">4.7K</text>
<text x="231.1" y="67.6">2</text>
<text x="237.1" y="69.6">4</text>
<text x="50" y="76.1">PC18A</text>
<text x="138.3" y="75.5">R17B</text>
<text x="138.3" y="77.6">270K</text>
<text x="144.3" y="75.5">R17D</text>
<text x="144.3" y="77.6">270K</text>
<text x="150.2" y="75.5">R17F</text>
<text x="150.2" y="77.6">270K</text>
<text x="156.2" y="75.5">R17H</text>
<text x="156.2" y="77.6">270K</text>
<text x="162.1" y="75.5">R17J</text>
<text x="162.1" y="77.6">270K</text>
<text x="231.1" y="77">R14K</text>
<text x="42.3" y="81.3">C18B</text>
<text x="42.3" y="83.3">CAP</text>
<text x="64.8" y="79.5">R18B</text>
<text x="64.8" y="81.5">1K</text>
<text x="72.1" y="81.3">C18F</text>
<text x="72.1" y="83.3">CAP</text>
<text x="195.3" y="81.5">6</text>
<text x="197.1" y="79.3">IC14B</text>
<text x="205.2" y="83.5">7</text>
<text x="231.1" y="80.1">12K</text>
<text x="232.9" y="83.5">C14G</text>
<text x="50" y="84.9">P721F</text>
<text x="72.1" y="84.9">R18F</text>
<text x="72.1" y="88.1">1K</text>
<text x="138.3" y="85.5">R17A</text>
<text x="138.3" y="87.5">270K</text>
<text x="144.3" y="85.5">R17C</text>
<text x="144.3" y="87.5">270K</text>
<text x="150.2" y="85.5">R17E</text>
<text x="150.2" y="87.5">270K</text>
<text x="156.2" y="85.5">R17G</text>
<text x="156.2" y="87.5">270K</text>
<text x="162.1" y="85.5">R17I</text>
<text x="162.1" y="87.5">270K</text>
<text x="171.4" y="89.5">CN3A</text>
<text x="195.3" y="85.5">5</text>
<text x="197.1" y="89.7">TA75559F</text>
<text x="232.9" y="89.5">CAP</text>
<text x="243.6" y="89.5">R14L</text>
<text x="76.1" y="94.8">R2C</text>
<text x="121.8" y="95.4">CN12A</text>
<text x="243.6" y="91.4">1K</text>
<text x="70.8" y="99.4">R2B</text>
<text x="70.8" y="101.4">22K</text>
<text x="76.1" y="98">100R</text>
<text x="86" y="101.4">Q2B</text>
<text x="103.9" y="99.4">Q2D</text>
<text x="103.9" y="101.4">C3709A</text>
<text x="138.3" y="99.4">R17K</text>
<text x="138.3" y="101.4">270K</text>
<text x="144.3" y="99.4">R17M</text>
<text x="144.3" y="101.4">270K</text>
<text x="150.2" y="99.4">R17P</text>
<text x="150.2" y="101.4">270K</text>
<text x="156.2" y="99.4">R17R</text>
<text x="156.2" y="101.4">270K</text>
<text x="162.1" y="99.4">R17T</text>
<text x="162.1" y="101.4">270K</text>
<text x="50.3" y="105.4">PC2A</text>
<text x="62.8" y="105.4">R2A</text>
<text x="62.8" y="107.4">27K</text>
<text x="86" y="103.4">MY</text>
<text x="110.5" y="103.4">R2E</text>
<text x="110.5" y="105.4">47K</text>
<text x="36.4" y="111.2">C2D 1K</text>
<text x="36.4" y="113.1">CAP</text>
<text x="41" y="109.4">R2F</text>
<text x="72.1" y="109.4">Q2A</text>
<text x="72.1" y="111.3">LY</text>
<text x="86" y="108.8">R2D</text>
<text x="86" y="111.9">100R</text>
<text x="138.3" y="109.4">R17L</text>
<text x="138.3" y="111.3">270K</text>
<text x="144.3" y="109.4">R17N</text>
<text x="144.3" y="111.3">270K</text>
<text x="150.2" y="109.4">R17Q</text>
<text x="150.2" y="111.3">270K</text>
<text x="156.2" y="109.4">R17S</text>
<text x="156.2" y="111.3">270K</text>
<text x="162.1" y="109.4">R17U</text>
<text x="162.1" y="111.3">270K</text>
<text x="48.3" y="117.3">HCNW-4504</text>
<text x="86" y="117.3">Q2C</text>
<text x="86" y="119.3">NY</text>
<text x="103.9" y="117.3">Q2E</text>
<text x="103.9" y="119.3">A1451A</text>
<text x="121.8" y="115.3">CNV</text>
<text x="50" y="123.9">PC18B</text>
<text x="42.3" y="129">C18C</text>
<text x="42.3" y="131.1">CAP</text>
<text x="64.8" y="127.3">R18C</text>
<text x="64.8" y="129.3">1K</text>
<text x="72.1" y="129">C18G</text>
<text x="72.1" y="131.1">CAP</text>
<text x="50" y="132.7">P721F</text>
<text x="72.1" y="132.7">R18G</text>
<text x="72.1" y="135.8">1K</text>
<text x="76.1" y="142.6">R3C</text>
<text x="121.8" y="143.2">CN13A</text>
<text x="70.8" y="147.2">R3B</text>
<text x="70.8" y="149.2">22K</text>
<text x="76.1" y="145.8">100R</text>
<text x="86" y="149.2">Q3B</text>
<text x="103.9" y="147.2">Q3D</text>
<text x="103.9" y="149.2">C3709A</text>
<text x="50.3" y="153.2">PC3A</text>
<text x="62.8" y="153.2">R3A</text>
<text x="62.8" y="155.1">27K</text>
<text x="86" y="151.1">MY</text>
<text x="110.5" y="151.1">R3E</text>
<text x="110.5" y="153.2">47K</text>
<text x="36.4" y="158.9">C3D 1K</text>
<text x="36.4" y="160.9">CAP</text>
<text x="41" y="157.1">R3F</text>
<text x="72.1" y="157.1">Q3A</text>
<text x="72.1" y="159.1">LY</text>
<text x="86" y="156.5">R3D</text>
<text x="86" y="159.7">100R</text>
<text x="48.3" y="165.1">HCNW-4504</text>
<text x="86" y="165.1">Q3C</text>
<text x="86" y="167">NY</text>
<text x="103.9" y="165.1">Q3E</text>
<text x="103.9" y="167">A1451A</text>
<text x="121.8" y="163.1">CNW</text>
<text x="50" y="171.6">PC18C</text>
<text x="42.3" y="176.8">C18D</text>
<text x="42.3" y="178.8">CAP</text>
<text x="64.8" y="175">R18D</text>
<text x="64.8" y="177">1K</text>
<text x="72.1" y="176.8">C18H</text>
<text x="72.1" y="178.8">CAP</text>
<text x="50" y="180.4">P721F</text>
<text x="72.1" y="180.4">R18H</text>
<text x="72.1" y="183.6">1K</text>
</g>
<g font-size="1.8" fill="#800000">
<text x="104.3" y="44.7">V1+</text>
<text x="116.2" y="47.7">V1+</text>
<text x="162" y="50.6">V6+</text>
<text x="28.8" y="58.6">+5V</text>
<text x="116.4" y="57.7">V1-</text>
<text x="199.7" y="59.6">+5V</text>
<text x="29.4" y="68.6">G1'</text>
<text x="72.6" y="76.5">V1+</text>
<text x="104.3" y="74.5">V1-</text>
<text x="235.3" y="75.5">-15V</text>
<text x="34.8" y="78.5">SCF</text>
<text x="104.3" y="92.5">V2+</text>
<text x="116.2" y="95.4">V2+</text>
<text x="242.1" y="99.4">Us</text>
<text x="28.8" y="106.3">+5V</text>
<text x="116.4" y="105.4">V2-</text>
<text x="29.4" y="116.3">G2'</text>
<text x="72.6" y="124.3">V2+</text>
<text x="104.3" y="122.3">V2-</text>
<text x="34.8" y="126.2">SCF</text>
<text x="104.3" y="140.2">V3+</text>
<text x="116.2" y="143.2">V3+</text>
<text x="28.8" y="154.1">+5V</text>
<text x="116.4" y="153.2">V3-</text>
<text x="29.4" y="164.1">G3'</text>
<text x="34.8" y="174">SCF</text>
<text x="72.6" y="172">V3+</text>
<text x="104.3" y="170">V3-</text>
</g>
</svg>
